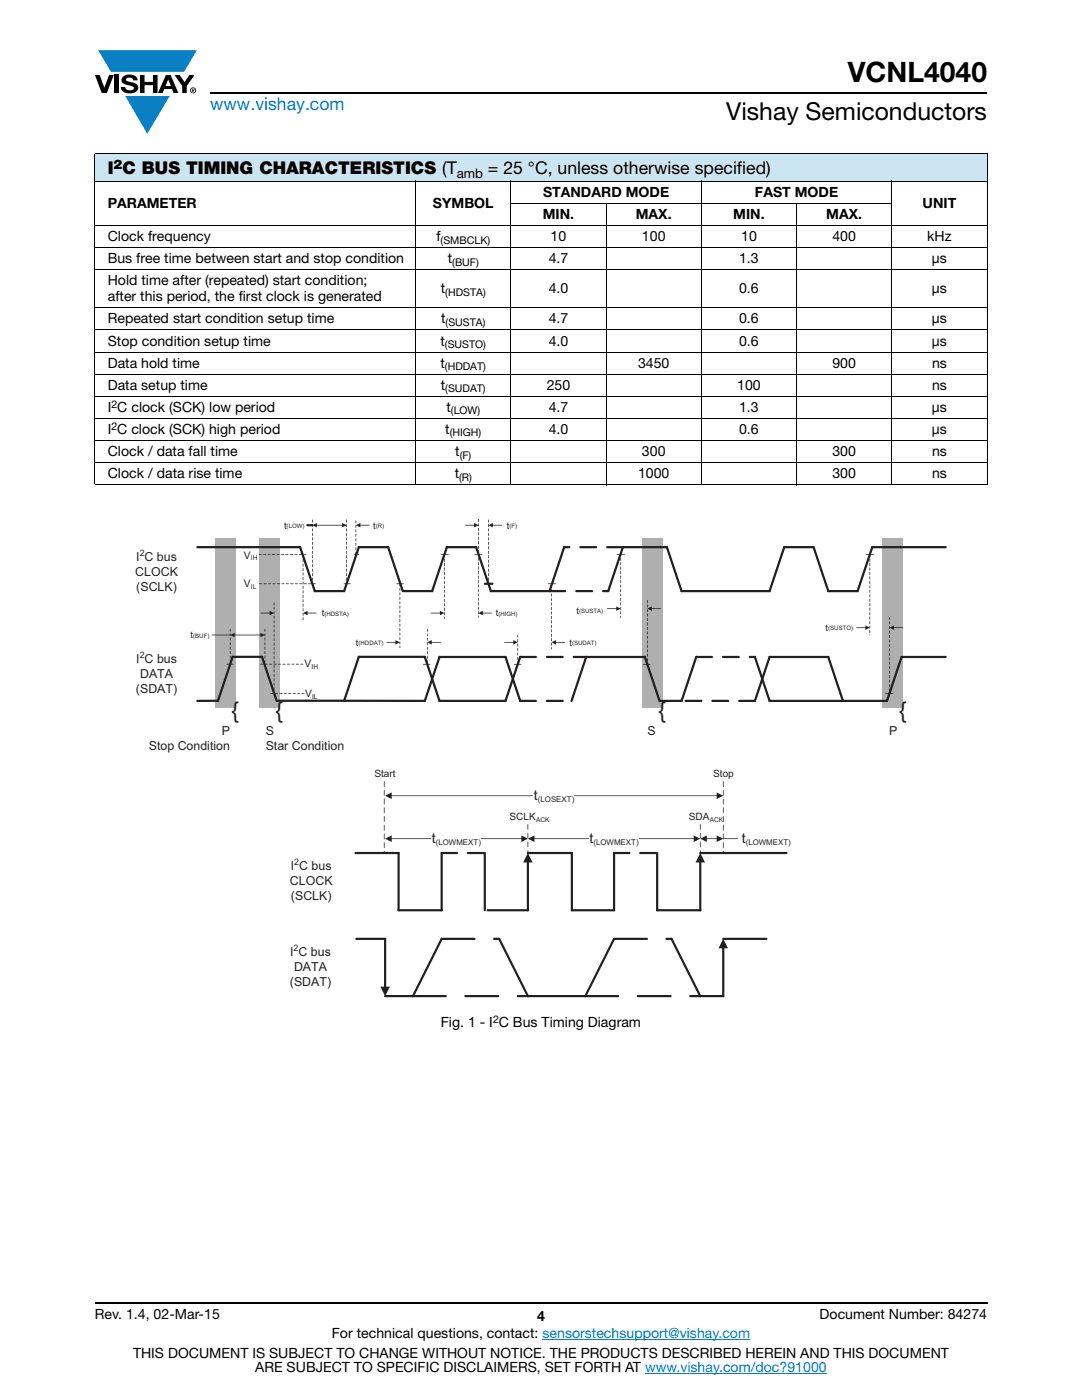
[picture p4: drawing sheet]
<svg xmlns="http://www.w3.org/2000/svg" width="216mm" height="279mm" viewBox="0 0 216 279" stroke-linecap="round" stroke-linejoin="round" font-family="sans-serif">
<g fill="#0a7fc3">
<path d="M19.6 10h19.7l-2.6 4.3h-1.1h-13.5z"/>
<path d="M25 19.2h8.9l-4.5 7.5z"/>
</g>
<g fill="#000">
<path d="M18.9 15h1l.9 2.5 1-2.5h.9l-1.4 3.6h-1zM22.9 15h.9v3.6h-.9zM24.6 15.3a2.1 2.1 0 0 1 2.8 .3l.1 .4h-.9a.79 .79 0 0 0-.7-.5 .79 .79 0 0 0-.8 .4l.3 .3 1 .2a1.08 1.08 0 0 1 1.2 1 1.08 1.08 0 0 1-1.1 1.2 1.73 1.73 0 0 1-2.4-1.2h.9a.96 .96 0 0 0 .8 .6 .96 .96 0 0 0 .9-.4 1.31 1.31 0 0 0-1.2-.6 1.03 1.03 0 0 1-1.1-.6 1.03 1.03 0 0 1 .2-1.1zM27.9 15h.9v1.3h1.7v-1.3h.9v3.6h-.9v-1.6h-1.7v1.6h-.9zM34.8 15h1.1l.9 1.4 1-1.4h1l-1.5 2.2v1.4h-.9v-1.4z"/>
<path d="M33.6 15.9l.5 1.3h-1.1zM33.1 15l-1.6 3.6h1l.3-.8h1.5l.3 .8h1l-1.6-3.6z"/>
<path d="M38.4 17.8h.2v.2h-.2zM38.3 17.7v.7h.1v-.3l.4 .3-.2-.3 .2-.2-.1-.2z"/>
<path d="M38.1 18a.46 .46 0 0 1 .9 0 .46 .46 0 0 1-.9 0zM37.9 18a.6 .6 0 0 0 1.2 0 .6 .6 0 0 0-1.2 0z"/>
</g>
<path d="M42 18.6h155M18.9 260h178.1" fill="none" stroke="#000" stroke-width=".36"/>
<path d="M108.2 267.3h41.5M128.7 274h36.3" fill="none" stroke="#007ec4" stroke-width=".2"/>
<path d="M18.9 30.7h178.1v5.5h-178.1z" fill="#cce5f3"/>
<g fill="none" stroke="#000" stroke-width=".2">
<path d="M18.9 30.7h178.1M18.9 36.2h178.1M18.9 30.8v65.8M83 36.1v60.7M102 36.1v60.7M140 36.1v60.7M177.9 36.1v60.7M197 30.8v65.8M18.9 45h178.1M18.9 49.4h178.1M18.9 53.8h178.1M101.9 40.6h76.1"/>
<path d="M120.9 40.5v56.3M159 40.5v56.3M18.9 61.4h178.1M18.9 65.8h178.1M18.9 70.3h178.1M18.9 74.7h178.1M18.9 79.1h178.1M18.9 83.5h178.1M18.9 87.9h178.1M18.9 92.3h178.1M18.9 96.7h178.1"/>
</g>
<path d="M27 103.6h161.9v95.4h-161.9z" fill="#fff"/>
<g fill="#afafaf">
<path d="M176.1 107.4h4.1v33.9h-4.1z"/>
<path d="M128.1 107.4h4.1v33.9h-4.1z"/>
<path d="M51.7 107.4h4.1v33.9h-4.1z"/>
<path d="M42.9 107.4h4.1v33.9h-4.1z"/>
</g>
<g fill="#231f20">
<path d="M39.2 109h20.7l.2 .2-.2 .2h-20.5h-.2z"/>
<path d="M59.7 109.1l.3-.1 .1 .1 2.9 8.8-.1 .3-.3-.2z"/>
<path d="M62.7 117.8l6-.1 .2 .3-.2 .2h-5.9l-.1-.1z"/>
<path d="M71.5 109h.2l.1 .3-2.9 8.7-.3 .2-.1-.3z"/>
<path d="M71.4 109h6.1l.2 .2-.2 .2h-5.9h-.2z"/>
<path d="M77.3 109.1l.3-.1 .1 .1 2.8 8.6h5.7l.3 .3-.1 .1h-6.2z"/>
<path d="M89.1 109h.1l.2 .3-3 8.7-.2 .2-.2-.3z"/>
<path d="M89 109h6l.2 .2-.2 .2h-5.8h-.2z"/>
<path d="M94.8 109.1l.3-.1 .1 .1 3 8.8-.2 .3-.3-.2z"/>
<path d="M124.2 109h.2l.1 .3-2.9 8.7-.3 .2-.1-.3z"/>
<path d="M112.5 109l.3 .1v.2l-2.9 8.7-.3 .2-.2-.3z"/>
<path d="M124.1 109h9l.2 .2-.2 .2h-8.8h-.2z"/>
<path d="M132.9 109.1l.3-.1 .1 .1 2.9 8.8-.1 .3-.3-.2z"/>
<path d="M135.8 117.8l17.8-.1 .2 .3-.2 .2h-17.6l-.2-.1z"/>
<path d="M156.4 109l.3 .1v.2l-2.9 8.7-.3 .2-.2-.3z"/>
<path d="M156.3 109h6l.3 .2-.3 .2h-5.8h-.2z"/>
<path d="M162.1 109.1l.3-.1 .2 .1 2.9 8.8-.2 .3-.2-.2z"/>
<path d="M165.1 117.8l6-.1 .3 .3-.3 .2h-5.8l-.2-.1z"/>
<path d="M174 109h.1l.2 .3-3 8.7-.2 .2-.2-.3z"/>
<path d="M97.8 117.8l11.9-.1 .2 .3-.2 .2h-11.8l-.1-.1z"/>
<path d="M46.3 130.9l.3 .1v.2l-2.9 8.7-.3 .2-.1-.3z"/>
<path d="M46.3 130.9h6l.2 .2-.2 .2h-5.9l-.1-.1z"/>
<path d="M52.1 131l.3-.1 .1 .1 2.9 8.6h5.7l.1 .1v.3h-6.1z"/>
<path d="M71.5 130.9l.3 .1v.2l-2.9 8.7-.3 .2-.1-.3z"/>
<path d="M71.4 130.9h13.4l.2 .2-.2 .2h-13.2l-.2-.1z"/>
<path d="M84.6 131l.3-.1 .1 .1 2.9 8.8-.1 .3-.3-.2z"/>
<path d="M60.9 139.7l7.8-.1 .2 .3-.2 .2h-7.6l-.3-.2z"/>
<path d="M87.6 130.9l.3 .1v.2l-2.9 8.7-.3 .2-.1-.3z"/>
<path d="M68.5 139.7h16.3l.2 .2-.2 .2h-16.1l-.3-.2z"/>
<path d="M87.5 131l13.4-.1 .2 .2-.2 .2h-13.2h-.2z"/>
<path d="M87.5 139.7h13.4l.2 .2-.2 .2h-13.2l-.2-.2z"/>
<path d="M100.7 131l.3-.1 .1 .1 2.9 8.8-.1 .3-.3-.2z"/>
<path d="M131.5 139.7h4.5l.2 .2-.2 .2h-4.4l-.1-.1z"/>
<path d="M128.5 131l.3-.1 .1 .1 2.9 8.8-.1 .3-.3-.2z"/>
<path d="M150.4 131l.3-.1 .1 .1 3 8.8-.2 .3-.3-.2z"/>
<path d="M153.5 130.9l.3 .1v.2l-3 8.7-.2 .2-.2-.3z"/>
<path d="M138.8 130.9l.3 .1v.2l-2.9 8.7-.3 .2-.1-.3z"/>
<path d="M153.4 131l11.9-.1 .2 .2-.2 .2h-11.7h-.2z"/>
<path d="M165.1 131l.3-.1 .1 .1 2.9 8.8-.1 .3-.3-.2z"/>
<path d="M168 139.7h9l.2 .2-.2 .2h-8.8l-.2-.2z"/>
<path d="M179.8 130.9h.2l.1 .3-2.9 8.7-.3 .2-.1-.3z"/>
<path d="M179.8 131l8.9-.1 .2 .2-.2 .2h-8.8h-.1z"/>
<path d="M173.9 109h14.8l.2 .2-.2 .2h-14.6h-.2z"/>
<path d="M153.4 139.7h14.8l.2 .2-.2 .2h-14.6l-.3-.2z"/>
<path d="M116.9 130.9h.1l.2 .3-2.9 8.7-.3 .2-.2-.3z"/>
<path d="M103.7 130.9h.2l.1 .3-2.9 8.7-.3 .2-.1-.3z"/>
<path d="M116.8 131l11.9-.1 .2 .2-.2 .2h-11.7h-.2z"/>
<path d="M39.2 139.7l4.3-.1 .2 .3-.2 .2h-4.1l-.2-.2z"/>
<path d="M70.7 110.6l1 .1h-1z"/>
<path d="M68.6 116.5h1.4l-1.3 .1z"/>
<path d="M79.2 116.5h1.4l-1.4 .1z"/>
<path d="M87.9 110.6l1.6 .1h-1.5z"/>
<path d="M96.6 116.3h1.6l.3 .2-.3 .2h-1.4l-.2-.2z"/>
<path d="M94.7 110.6h1.6l-1.6 .1z"/>
<path d="M123.1 110.6l1.6 .1h-1.6z"/>
<path d="M109.3 116.5h1.6l-1.5 .1z"/>
<path d="M172.8 110.6l1.6 .1h-1.5z"/>
<path d="M176.6 138.4h1.6l-1.5 .1z"/>
<path d="M102.6 132.5l1.4 .1h-1.4z"/>
<path d="M128.3 132.5l1.5 .1-1.4 .1z"/>
<path d="M45.2 132.5h1.4l-1.3 .1z"/>
<path d="M84.4 132.5l1.5 .1h-1.4z"/>
<path d="M63.1 104.8h5.4l-5.4 .1z"/>
<path d="M62.3 104.8l.9-.4v.9z"/>
<path d="M68.3 104.4l.9 .4-.9 .5z"/>
<path d="M61.2 104.7l1.1-.1 .3 .2-.3 .2h-.9h-.2z"/>
<path d="M71.7 104.8h2l-1.9 .1z"/>
<path d="M71 104.8l.9-.4v.9z"/>
<path d="M98.2 104.8h2l-2 .1z"/>
<path d="M97.5 104.8l.8-.4v.9z"/>
<path d="M92.8 104.8h2l-1.9 .1z"/>
<path d="M94.6 104.4l.9 .4-.9 .5z"/>
<path d="M52 122.3h2l-1.9 .1z"/>
<path d="M53.8 121.9l.9 .4-.9 .5z"/>
<path d="M61.2 122.3h2l-1.9 .1z"/>
<path d="M60.5 122.3l.9-.4v.9z"/>
<path d="M46.7 126.7h5.5l-5.5 .1z"/>
<path d="M45.9 126.7l.9-.4v.9z"/>
<path d="M52 126.3l.9 .4-.9 .5z"/>
<path d="M77.1 128.1l2 .1-1.9 .1z"/>
<path d="M78.9 127.7l.9 .5-.9 .4z"/>
<path d="M86 128.1l2 .1-2 .1z"/>
<path d="M85.3 128.2l.9-.5v.9z"/>
<path d="M96.2 122.3l2 .1h-2z"/>
<path d="M95.4 122.3l.9-.4v.9z"/>
<path d="M86 122.3l2 .1h-2z"/>
<path d="M87.8 121.9l.9 .4-.9 .5z"/>
<path d="M110.8 128.1l2 .1-2 .1z"/>
<path d="M110.1 128.2l.8-.5v.9z"/>
<path d="M100.6 128.1l2 .1-1.9 .1z"/>
<path d="M102.4 127.7l.9 .5-.9 .4z"/>
<path d="M129.9 121.4l2 .1h-1.9z"/>
<path d="M129.2 121.5l.9-.5v.9z"/>
<path d="M121.2 121.4l1.9 .1h-1.9z"/>
<path d="M123 121l.9 .5-.9 .4z"/>
<path d="M178.2 125.2l2 .1h-1.9z"/>
<path d="M177.5 125.3l.9-.5v.9z"/>
<path d="M170.9 125.2l2 .1h-2z"/>
<path d="M172.7 124.8l.9 .5-.9 .4z"/>
<path d="M42.3 126.7h3.7l-3.7 .1z"/>
<path d="M88 170.1l.1-.1 .2 .2v11.5l-.2 .2-.2-.2z"/>
<path d="M96.6 170.1l.1-.1 .3 .2v11.5l-.3 .2-.2-.2z"/>
<path d="M97.2 181.5l8.1-.1 .3 .3-.3 .2h-8l-.2-.2z"/>
<path d="M105.2 171.7h.3l.1 .2v9.8l-.3 .2-.2-.2z"/>
<path d="M105.3 170.2l1 1.9h-1.9z"/>
<path d="M105.2 170.1l8.9-.1 .2 .2-.2 .3h-8.8l-.2-.3z"/>
<path d="M114 170.1l.1-.1 .2 .2v11.5l-.2 .2-.2-.2z"/>
<path d="M114 181.5l8.5-.1 .3 .3-.3 .2h-8.4l-.2-.2z"/>
<path d="M122.4 170.1l.1-.1 .2 .2v11.5l-.2 .2-.2-.2z"/>
<path d="M131 170.1l.1-.1 .2 .2v11.5l-.2 .2-.2-.2z"/>
<path d="M131 181.5l8.7-.1 .2 .3-.2 .2h-8.6l-.2-.2z"/>
<path d="M139.6 171.7h.1l.3 .2v9.8l-.3 .2-.2-.2z"/>
<path d="M139.7 170.2l1 1.9h-1.9z"/>
<path d="M139.6 170.1l17.3-.1 .2 .2-.2 .3h-17.2l-.1-.1z"/>
<path d="M71 187.2h5.8l.3 .2-.3 .2h-5.7l-.1-.1z"/>
<path d="M87.9 187.3l.3-.1 .1 .3-5.7 11.4-.3 .1-.1-.3z"/>
<path d="M76.7 187.2h.1l.3 .2v9.7l-.3 .3-.2-.3z"/>
<path d="M75.9 196.9h1.9l-1 1.9z"/>
<path d="M76.7 198.6h5.7l.2 .2-.2 .2h-5.6l-.2-.2z"/>
<path d="M99.5 187.2l.3 .1 5.7 11.4-.1 .3-.3-.1-5.7-11.4z"/>
<path d="M105.2 198.6h11.6l.2 .2-.2 .2h-11.5l-.2-.2z"/>
<path d="M122.3 187.3l.3-.1 .1 .3-5.7 11.4-.3 .1-.1-.3z"/>
<path d="M133.9 187.2l.3 .1 5.7 11.4-.1 .3-.3-.1-5.7-11.4z"/>
<path d="M139.6 198.6h4.7l.2 .2-.2 .2h-4.6l-.1-.1z"/>
<path d="M144.2 188.9l.1-.1 .2 .2v9.8l-.2 .2-.2-.2z"/>
<path d="M144.3 187.4l1 1.9h-1.9z"/>
<path d="M144.2 187.2h8.7l.2 .2-.2 .2h-8.6l-.2-.2z"/>
<path d="M77.9 158.8h65.3l-65.2 .1z"/>
<path d="M76.8 158.8l1.4-.6v1.3z"/>
<path d="M143 158.2l1.3 .6-1.3 .7z"/>
<path d="M121 109l-.1 .2 .3 .2h3.1l.2-.2-.2-.2zM115.7 109l-.1 .2 .2 .2h3.1l.3-.2-.3-.2zM112.4 109v.2l.2 .2h1l.2-.2-.2-.2z"/>
<path d="M109.5 117.8l-.1 .2 .3 .2h3.1l.2-.2-.2-.3zM114.8 117.8v.3l.2 .1h3.1l.2-.2-.2-.3zM120.2 117.8v.3l.2 .1h1l.2-.2-.2-.3z"/>
<path d="M60.4 110.7l.1 .6v-.5zM60.4 111.6l.1 .6v-.5zM60.4 112.5l.1 .6v-.5zM60.4 113.4l.1 .6v-.6zM60.4 114.3l.1 .6v-.6zM60.4 115.2l.1 .5v-.5zM60.4 116.1l.1 .5v-.5zM60.4 117l.1 .5v-.5zM60.4 117.8l.1 .6v-.5zM60.4 118.7l.1 .6v-.5zM60.4 119.6l.1 .6v-.5zM60.4 120.5l.1 .6v-.5zM60.4 121.4l.1 .6v-.5zM60.4 122.3l.1 .6v-.5zM60.4 123.2l.1 .6v-.6z"/>
<path d="M62.4 116.5l.1 .1 .5-.1zM61.5 116.5l.1 .1 .5-.1zM60.6 116.5l.1 .1 .5-.1zM59.7 116.5l.1 .1 .5-.1zM58.9 116.5v.1l.5-.1zM58 116.5v.1l.5-.1zM57.1 116.5v.1l.5-.1zM56.2 116.5v.1l.5-.1zM55.3 116.5v.1l.6-.1zM54.4 116.5v.1l.6-.1zM53.5 116.5l.1 .1 .5-.1zM52.6 116.5l.1 .1 .5-.1zM51.7 116.5l.1 .1 .5-.1z"/>
<path d="M60.6 110.6v.1h.5zM59.7 110.6v.1h.5zM58.8 110.6v.1h.6zM57.9 110.6v.1h.6zM57 110.6v.1h.6zM56.1 110.6l.1 .1h.5zM55.2 110.6l.1 .1h.5zM54.3 110.6l.1 .1h.5zM53.4 110.6l.1 .1h.5zM52.5 110.6l.1 .1h.5zM51.6 110.6l.1 .1h.5z"/>
<path d="M62.3 103.7v.6l.1-.5zM62.3 104.6v.6l.1-.6zM62.3 105.5v.6l.1-.6zM62.3 106.4v.5l.1-.5zM62.3 107.3v.5l.1-.5zM62.3 108.2v.5l.1-.5zM62.3 109.1v.5l.1-.5zM62.3 109.9v.6l.1-.5zM62.3 110.8v.6l.1-.5zM62.3 111.7v.6l.1-.5zM62.3 112.6v.6l.1-.5zM62.3 113.5v.6l.1-.5zM62.3 114.4v.6l.1-.5zM62.3 115.3v.6l.1-.6zM62.3 116.2v.4l.1-.4z"/>
<path d="M69.1 103.7l.1 .6v-.5zM69.1 104.6l.1 .6v-.6zM69.1 105.5l.1 .6v-.6zM69.1 106.4l.1 .5v-.5zM69.1 107.3l.1 .5v-.5zM69.1 108.2l.1 .5v-.5zM69.1 109.1l.1 .5v-.5zM69.1 109.9l.1 .6v-.5zM69.1 110.8l.1 .6v-.5zM69.1 111.7l.1 .6v-.5zM69.1 112.6l.1 .6v-.5zM69.1 113.5l.1 .6v-.5zM69.1 114.4l.1 .6v-.5zM69.1 115.3l.1 .6v-.6zM69.1 116.2l.1 .4v-.4z"/>
<path d="M71 103.9v.6l.1-.6zM71 104.8v.6l.1-.6zM71 105.7v.5l.1-.5zM71 106.6v.5l.1-.5zM71 107.5v.5l.1-.5zM71 108.3v.6l.1-.5zM71 109.2v.6l.1-.5zM71 110.1v.6l.1-.5z"/>
<path d="M79.7 116.5l.1 .5 .1-.5zM79.7 117.3l.1 .6 .1-.5zM79.7 118.2l.1 .6 .1-.5zM79.7 119.1l.1 .6 .1-.5zM79.7 120l.1 .6 .1-.5zM79.7 120.9l.1 .6 .1-.5zM79.7 121.8l.1 .6 .1-.5zM79.7 122.7l.1 .6 .1-.6zM79.7 123.6l.1 .6 .1-.6zM79.7 124.5l.1 .5 .1-.5zM79.7 125.4l.1 .5 .1-.5zM79.7 126.3l.1 .5 .1-.5zM79.7 127.1l.1 .6 .1-.5zM79.7 128l.1 .6 .1-.5zM79.7 128.9l.1 .4 .1-.3z"/>
<path d="M88.6 110.6l.1 .6v-.5zM88.6 111.5l.1 .6v-.5zM88.6 112.4l.1 .6v-.6zM88.6 113.3l.1 .6v-.6zM88.6 114.2l.1 .5v-.5zM88.6 115.1l.1 .5v-.5zM88.6 116l.1 .5v-.5zM88.6 116.8l.1 .6v-.5zM88.6 117.7l.1 .6v-.5zM88.6 118.6l.1 .6v-.5zM88.6 119.5l.1 .6v-.5zM88.6 120.4l.1 .6v-.5zM88.6 121.3l.1 .6v-.5zM88.6 122.2l.1 .6v-.6zM88.6 123.1l.1 .4v-.4z"/>
<path d="M95.4 110.4v.6l.1-.5zM95.4 111.3v.6l.1-.5zM95.4 112.2v.6l.1-.5zM95.4 113.1v.6l.1-.6zM95.4 114v.6l.1-.6zM95.4 114.9v.6l.1-.6zM95.4 115.8v.5l.1-.5zM95.4 116.7v.5l.1-.5zM95.4 117.6v.5l.1-.5zM95.4 118.4v.6l.1-.5zM95.4 119.3v.6l.1-.5zM95.4 120.2v.6l.1-.5zM95.4 121.1v.6l.1-.5zM95.4 122v.6l.1-.5zM95.4 122.9v.4l.1-.3z"/>
<path d="M97.4 103.7l.1 .6v-.5zM97.4 104.6l.1 .6v-.6zM97.4 105.5l.1 .6v-.6zM97.4 106.4l.1 .5v-.5zM97.4 107.3l.1 .5v-.5zM97.4 108.2l.1 .5v-.5zM97.4 109.1l.1 .5v-.5zM97.4 109.9l.1 .6v-.5zM97.4 110.8l.1 .6v-.5zM97.4 111.7l.1 .6v-.5zM97.4 112.6l.1 .6v-.5zM97.4 113.5l.1 .6v-.5zM97.4 114.4l.1 .6v-.5zM97.4 115.3l.1 .6v-.6zM97.4 116.2l.1 .4v-.4z"/>
<path d="M95.4 103.6l.1 .6 .1-.6zM95.4 104.5l.1 .6 .1-.6zM95.4 105.4l.1 .6 .1-.6zM95.4 106.3l.1 .5 .1-.5zM95.4 107.2l.1 .5 .1-.5zM95.4 108.1l.1 .5 .1-.5zM95.4 108.9l.1 .6 .1-.5zM95.4 109.8l.1 .6 .1-.5z"/>
<path d="M110 116.7l.1 .6v-.5zM110 117.6l.1 .6v-.5zM110 118.5l.1 .6v-.6zM110 119.4l.1 .6v-.6zM110 120.3l.1 .5v-.5zM110 121.2l.1 .5v-.5zM110 122.1l.1 .5v-.5zM110 122.9l.1 .6v-.5zM110 123.8l.1 .6v-.5zM110 124.7l.1 .6v-.5zM110 125.6l.1 .6v-.5zM110 126.5l.1 .6v-.5zM110 127.4l.1 .6v-.5zM110 128.3l.1 .6v-.6zM110 129.2l.1 .4v-.4z"/>
<path d="M123.8 110.4l.1 .6v-.5zM123.8 111.3l.1 .6v-.5zM123.8 112.2l.1 .6v-.5zM123.8 113.1l.1 .6v-.5zM123.8 114l.1 .6v-.5zM123.8 114.9l.1 .6v-.5zM123.8 115.8l.1 .6v-.6zM123.8 116.7l.1 .6v-.6zM123.8 117.6l.1 .5v-.5zM123.8 118.5l.1 .5v-.5zM123.8 119.4l.1 .5v-.5zM123.8 120.2l.1 .6v-.5zM123.8 121.1l.1 .6v-.5zM123.8 122l.1 .6v-.5zM123.8 122.9l.1 .4v-.3z"/>
<path d="M54.6 120.2l.1 .6 .1-.5zM54.6 121.1l.1 .6 .1-.5zM54.6 122l.1 .6 .1-.5zM54.6 122.9l.1 .6 .1-.5zM54.6 123.8l.1 .6 .1-.5zM54.6 124.7l.1 .6 .1-.5zM54.6 125.6l.1 .6 .1-.6zM54.6 126.5l.1 .6 .1-.6zM54.6 127.4l.1 .6 .1-.6zM54.6 128.3l.1 .5 .1-.5zM54.6 129.2l.1 .5 .1-.5zM54.6 130.1l.1 .5 .1-.5zM54.6 130.9l.1 .6 .1-.5zM54.6 131.8l.1 .6 .1-.5zM54.6 132.7l.1 .6 .1-.5zM54.6 133.6l.1 .6 .1-.5zM54.6 134.5l.1 .6 .1-.5zM54.6 135.4l.1 .6 .1-.5zM54.6 136.3l.1 .6 .1-.6zM54.6 137.2l.1 .6 .1-.6zM54.6 138.1l.1 .3 .1-.3z"/>
<path d="M45.9 125.5v.6l.1-.5zM45.9 126.4v.6l.1-.5zM45.9 127.3v.6l.1-.6zM45.9 128.2v.6l.1-.6zM45.9 129.1v.5l.1-.5zM45.9 130v.5l.1-.5zM45.9 130.9v.5l.1-.5zM45.9 131.7v.6l.1-.5z"/>
<path d="M52.8 125.5l.1 .6v-.5zM52.8 126.4l.1 .6v-.5zM52.8 127.3l.1 .6v-.6zM52.8 128.2l.1 .6v-.6zM52.8 129.1l.1 .5v-.5zM52.8 130l.1 .5v-.5zM52.8 130.9l.1 .5v-.5zM52.8 131.7l.1 .6v-.5z"/>
<path d="M85.2 125.5l.1 .6v-.5zM85.2 126.4l.1 .6v-.5zM85.2 127.3l.1 .6v-.5zM85.2 128.2l.1 .6v-.5zM85.2 129.1l.1 .6v-.5zM85.2 130l.1 .6v-.6zM85.2 130.9l.1 .6v-.6zM85.2 131.8l.1 .5v-.5z"/>
<path d="M103.3 126.7v.6l.1-.6zM103.3 127.6v.5l.1-.5zM103.3 128.5v.5l.1-.5zM103.3 129.4v.5l.1-.5zM103.3 130.2v.6l.1-.5zM103.3 131.1v.6l.1-.5zM103.3 132v.6l.1-.5z"/>
<path d="M147.4 139.7v.3l.1 .1h3.1l.3-.2-.3-.2zM142 139.7v.3l.2 .1h3.1l.2-.2-.2-.2zM136.7 139.7v.3l.1 .1h3.1l.3-.2-.3-.2z"/>
<path d="M138.8 131v.3h.1h3.1l.3-.2-.3-.2zM144.1 131v.3h.2h3.1l.2-.2-.2-.2zM149.5 131v.3h.1h1l.3-.2-.3-.2z"/>
<path d="M103.6 139.7v.2l.2 .2h3.1l.2-.2-.2-.2zM109 139.7l-.1 .2 .2 .2h3.2l.2-.2-.2-.2z"/>
<path d="M103.6 131v.3h.2h3.1l.2-.2-.2-.2zM109 131v.3h.1h3.2l.2-.2-.2-.2zM114.3 131v.3h.2h2.5l.2-.2-.2-.2z"/>
<path d="M173.5 110.6l.1 .6v-.5zM173.5 111.5l.1 .6v-.5zM173.5 112.4l.1 .6v-.6zM173.5 113.3l.1 .6v-.6zM173.5 114.2l.1 .5v-.5zM173.5 115.1l.1 .5v-.5zM173.5 116l.1 .5v-.5zM173.5 116.8l.1 .6v-.5zM173.5 117.7l.1 .6v-.5zM173.5 118.6l.1 .6v-.5zM173.5 119.5l.1 .6v-.5zM173.5 120.4l.1 .6v-.5zM173.5 121.3l.1 .6v-.5zM173.5 122.2l.1 .6v-.6zM173.5 123.1l.1 .6v-.6zM173.5 124l.1 .6v-.6zM173.5 124.9l.1 .5v-.5zM173.5 125.8l.1 .5v-.5zM173.5 126.7a.08 .08 0 0 0 .1 0 .08 .08 0 0 0-.1 0z"/>
<path d="M177.5 123.2v.5l.1-.5zM177.5 124.1v.5l.1-.5zM177.5 125v.5l.1-.5zM177.5 125.8v.6l.1-.5zM177.5 126.7v.6l.1-.5zM177.5 127.6v.6l.1-.5zM177.5 128.5v.6l.1-.5zM177.5 129.4v.6l.1-.5zM177.5 130.3v.6l.1-.5zM177.5 131.2v.6l.1-.6zM177.5 132.1v.6l.1-.6zM177.5 133v.6l.1-.6zM177.5 133.9v.5l.1-.5zM177.5 134.8v.5l.1-.5zM177.5 135.7v.5l.1-.5zM177.5 136.5v.6l.1-.5zM177.5 137.4v.6l.1-.5zM177.4 138.4a.1 .1 0 0 0 .2 0 .1 .1 0 0 0-.2 0z"/>
<path d="M51.9 132.5l.1 .1 .5-.1zM52.8 132.5l.1 .1 .5-.1zM53.7 132.5l.1 .1 .5-.1zM54.6 132.5l.1 .1 .5-.1zM55.5 132.5l.1 .1 .5-.1zM56.4 132.5v.1l.6-.1zM57.3 132.5v.1l.6-.1zM58.2 132.5v.1l.5-.1zM59.1 132.5v.1l.5-.1zM60 132.5v.1l.5-.1z"/>
<path d="M54 138.4v.1l.6-.1zM54.9 138.4v.1l.5-.1zM55.8 138.4v.1l.5-.1zM56.7 138.4v.1l.5-.1zM57.5 138.4l.1 .1 .5-.1zM58.4 138.4l.1 .1 .5-.1zM59.3 138.4l.1 .1 .5-.1zM60.2 138.4l.1 .1 .5-.1z"/>
<path d="M129.1 119.8l.1 .6v-.6zM129.1 120.7l.1 .6v-.6zM129.1 121.6l.1 .5v-.5zM129.1 122.5l.1 .5v-.5zM129.1 123.4l.1 .5v-.5zM129.1 124.3l.1 .5v-.5zM129.1 125.1l.1 .6v-.5zM129.1 126l.1 .6v-.5zM129.1 126.9l.1 .6v-.5zM129.1 127.8l.1 .6v-.5zM129.1 128.7l.1 .6v-.5zM129.1 129.6l.1 .6v-.5zM129.1 130.5l.1 .6v-.6zM129.1 131.4l.1 .6v-.6zM129.1 132.3l.1 .4v-.4z"/>
<path d="M88 170.1l-.1 .1 .2 .3h3.1l.2-.3-.2-.2zM93.2 170.1l-.1 .1 .3 .3h3l.2-.3-.2-.2z"/>
<path d="M122.4 170.1l-.1 .1 .2 .3h3.1l.2-.3-.2-.2zM127.6 170.1v.3l.2 .1h3l.2-.3-.2-.2z"/>
<path d="M88 187.2l-.1 .2 .2 .2h6.6l.2-.2-.2-.2zM98.4 187.2v.2l.2 .2h1l.2-.2-.2-.2z"/>
<path d="M122.4 187.2l-.1 .2 .2 .2h6.6l.2-.2-.2-.2zM132.8 187.2v.2l.2 .2h1l.2-.2-.2-.2z"/>
<path d="M82.2 198.6v.2l.2 .2h6.5l.3-.2-.3-.2zM92.7 198.6l-.1 .2 .3 .2h6.5l.2-.2-.2-.2zM103.2 198.6l-.1 .2 .2 .2h2l.3-.2-.3-.2z"/>
<path d="M116.6 198.6v.3l.2 .1h6.5l.3-.2-.3-.2zM127.1 198.6v.3l.2 .1h6.5l.2-.2-.2-.2zM137.6 198.6v.3l.1 .1h2l.2-.2-.2-.2z"/>
<path d="M76.6 155.9l.1 1.1v-1zM76.6 157.7l.1 1.1v-1.1zM76.6 159.4l.1 1.1v-1.1zM76.6 161.1l.1 1.2v-1.1zM76.6 162.9l.1 1.1v-1.1zM76.6 164.6l.1 1.2v-1.1zM76.6 166.4l.1 1.1v-1.1zM76.6 168.1l.1 1.2v-1.1zM76.6 169.9l.1 .4v-.4z"/>
<path d="M144.3 155.9v1.1l.1-1zM144.3 157.7v1.1l.1-1.1zM144.3 159.4v1.1l.1-1.1zM144.3 161.1v1.2l.1-1.1zM144.3 162.9v1.1l.1-1.1zM144.3 164.6v1.2l.1-1.1zM144.3 166.4v1.1l.1-1.1zM144.3 168.1v1.2l.1-1.1zM144.3 169.9v.4l.1-.4z"/>
</g>
<path d="M106.5 157.1h8v3.5h-8z" fill="#fff"/>
<g fill="#231f20">
<path d="M140.8 167.3l2.4 .1-2.3 .1z"/>
<path d="M139.7 167.4l1.3-.7v1.3z"/>
<path d="M143 166.7l1.3 .7-1.3 .6z"/>
<path d="M106.4 167.3l32.3 .1-32.2 .1z"/>
<path d="M105.3 167.4l1.3-.7v1.3z"/>
<path d="M138.4 166.7l1.3 .7-1.3 .6z"/>
<path d="M105.3 164.5v1.1l.1-1.1zM105.3 166.2v1.2l.1-1.1zM105.3 168v1.1l.1-1.1zM105.3 169.7v.6l.1-.5z"/>
<path d="M139.7 164.5v1.1l.1-1.1zM139.7 166.2v1.2l.1-1.1zM139.7 168v1.1l.1-1.1zM139.7 169.7v.6l.1-.5z"/>
</g>
<path d="M117.6 165.7h9.8v3.4h-9.8z" fill="#fff"/>
<g fill="#231f20">
<path d="M77.9 167.3l26.4 .1-26.3 .1z"/>
<path d="M76.8 167.4l1.4-.7v1.3z"/>
<path d="M104 166.7l1.3 .7-1.3 .6z"/>
</g>
<path d="M86.1 165.7h9.8v3.4h-9.8z" fill="#fff"/>
<g fill="#231f20">
<path d="M144.3 167.3l3 .1-3 .1z"/>
<path d="M70.8 170.1l8.7-.1 .3 .2-.3 .3h-8.6l-.2-.3z"/>
<path d="M79.4 170.1h.3l.1 .1v11.5l-.3 .2-.2-.2z"/>
<path d="M79.4 181.5l8.7-.1 .3 .3-.3 .2h-8.6l-.2-.2z"/>
</g>
<text font-size="5.6" x="169.1" y="16.4">VCNL4040</text>
<text font-size="4.9" x="144.9" y="24">Vishay Semiconductors</text>
<g font-size="4.5" fill="#231f20">
<text x="46.2" y="143.3">{</text>
<text x="55" y="143.3">{</text>
<text x="131.4" y="143.2">{</text>
<text x="179.4" y="143.2">{</text>
</g>
<text font-size="3.5" fill="#007ec4" x="42" y="21.9">www.vishay.com</text>
<g font-size="3.5">
<text x="21.5" y="34.8">I C BUS TIMING CHARACTERISTICS (T</text>
<text x="97.3" y="34.8">= 25 °C, unless otherwise specified)</text>
</g>
<g font-size="2.8">
<text x="21.5" y="41.5">PARAMETER</text>
<text x="86.4" y="41.5">SYMBOL</text>
<text x="108.4" y="39.3">STANDARD MODE</text>
<text x="150.6" y="39.3">FAST MODE</text>
<text x="184.1" y="41.5">UNIT</text>
<text x="108.3" y="43.7">MIN.</text>
<text x="126.9" y="43.7">MAX.</text>
<text x="146.3" y="43.7">MIN.</text>
<text x="164.9" y="43.7">MAX.</text>
<text x="21.5" y="52.6">Bus free time between start and stop condition</text>
<text x="21.5" y="48.1">Clock frequency</text>
<text x="87.1" y="48.1">f</text>
<text x="89.4" y="52.6">t</text>
<text x="109.5" y="52.6">4.7</text>
<text x="109.9" y="48.1">10</text>
<text x="128.1" y="48.1">100</text>
<text x="147.5" y="52.6">1.3</text>
<text x="147.9" y="48.1">10</text>
<text x="166.1" y="48.1">400</text>
<text x="185" y="48.1">kHz</text>
<text x="186" y="52.6">μs</text>
<text x="21.5" y="57">Hold time after (repeated) start condition;</text>
<text x="88" y="58.5">t</text>
<text x="109.5" y="58.5">4.0</text>
<text x="147.5" y="58.5">0.6</text>
<text x="186" y="58.5">μs</text>
<text x="21.5" y="60.1">after this period, the first clock is generated</text>
<text x="21.5" y="64.5">Repeated start condition setup time</text>
<text x="88" y="64.5">t</text>
<text x="109.5" y="64.5">4.7</text>
<text x="147.5" y="64.5">0.6</text>
<text x="186" y="64.5">μs</text>
<text x="21.5" y="69">Stop condition setup time</text>
<text x="87.9" y="69">t</text>
<text x="109.5" y="69">4.0</text>
<text x="147.5" y="69">0.6</text>
<text x="186" y="69">μs</text>
<text x="21.5" y="77.8">Data setup time</text>
<text x="21.5" y="73.4">Data hold time</text>
<text x="87.9" y="73.4">t</text>
<text x="88" y="77.8">t</text>
<text x="109.1" y="77.8">250</text>
<text x="127.3" y="73.4">3450</text>
<text x="147.1" y="77.8">100</text>
<text x="166.1" y="73.4">900</text>
<text x="186" y="77.8">ns</text>
<text x="186" y="73.4">ns</text>
<text x="21.5" y="82.2">I C clock (SCK) low period</text>
<text x="89.1" y="82.2">t</text>
<text x="109.5" y="82.2">4.7</text>
<text x="147.5" y="82.2">1.3</text>
<text x="186" y="82.2">μs</text>
<text x="21.5" y="86.6">I C clock (SCK) high period</text>
<text x="88.8" y="86.6">t</text>
<text x="109.5" y="86.6">4.0</text>
<text x="147.5" y="86.6">0.6</text>
<text x="186" y="86.6">μs</text>
<text x="21.5" y="91">Clock / data fall time</text>
<text x="21.5" y="95.4">Clock / data rise time</text>
<text x="90.7" y="95.4">t</text>
<text x="90.8" y="91">t</text>
<text x="127.3" y="95.4">1000</text>
<text x="128.1" y="91">300</text>
<text x="166.1" y="91">300</text>
<text x="166.1" y="95.4">300</text>
<text x="186" y="91">ns</text>
<text x="186" y="95.4">ns</text>
<text x="88" y="204.9">Fig. 1 - I C Bus Timing Diagram</text>
<text x="18.9" y="263.3">Rev. 1.4, 02-Mar-15</text>
<text x="107.2" y="263.6">4</text>
<text x="163.6" y="263.3">Document Number: 84274</text>
<text x="66.2" y="267.1">For technical questions, contact: sensorstechsupport@vishay.com</text>
<text x="26.5" y="271">THIS DOCUMENT IS SUBJECT TO CHANGE WITHOUT NOTICE. THE PRODUCTS DESCRIBED HEREIN AND THIS DOCUMENT</text>
<text x="50.9" y="273.8">ARE SUBJECT TO SPECIFIC DISCLAIMERS, SET FORTH AT www.vishay.com/doc?91000</text>
</g>
<g font-size="2.8" fill="#231f20">
<text x="106.5" y="159.7">t</text>
<text x="86.2" y="168.2">t</text>
<text x="117.6" y="168.2">t</text>
<text x="148" y="168.2">t</text>
</g>
<g font-size="2.6">
<text x="22.7" y="33.8">2</text>
<text x="91.1" y="35.5">amb</text>
</g>
<g font-size="2.5" fill="#231f20">
<text x="27.2" y="112">I C bus</text>
<text x="27" y="114.9">CLOCK</text>
<text x="27.2" y="117.9">(SCLK)</text>
<text x="27.2" y="132.4">I C bus</text>
<text x="28" y="135.4">DATA</text>
<text x="27.1" y="138.3">(SDAT)</text>
<text x="29.7" y="149.7">Stop Condition</text>
<text x="44.3" y="146.7">P</text>
<text x="53" y="146.7">S</text>
<text x="53" y="149.7">Star Condition</text>
<text x="129.2" y="146.8">S</text>
<text x="177.4" y="146.8">P</text>
<text x="58" y="173.6">I C bus</text>
<text x="57.8" y="176.6">CLOCK</text>
<text x="58.1" y="179.6">(SCLK)</text>
<text x="57.9" y="190.8">I C bus</text>
<text x="57.8" y="196.7">(SDAT)</text>
<text x="58.7" y="193.7">DATA</text>
</g>
<g font-size="2.1">
<text x="87.9" y="48.6">(SMBCLK)</text>
<text x="90.3" y="53.1">(BUF)</text>
<text x="88.9" y="59.1">(HDSTA)</text>
<text x="88.9" y="65">(SUSTA)</text>
<text x="88.8" y="69.5">(SUSTO)</text>
<text x="88.8" y="73.9">(HDDAT)</text>
<text x="22.2" y="81.3">2</text>
<text x="88.9" y="78.3">(SUDAT)</text>
<text x="90" y="82.7">(LOW)</text>
<text x="22.2" y="85.7">2</text>
<text x="89.7" y="87.1">(HIGH)</text>
<text x="91.6" y="95.9">(R)</text>
<text x="91.7" y="91.5">(F)</text>
<text x="98.4" y="204.1">2</text>
</g>
<g font-size="2.1" fill="#231f20">
<text x="48.7" y="111.5">V</text>
<text x="48.7" y="117.2">V</text>
<text x="60.8" y="133.2">V</text>
<text x="60.9" y="139.1">V</text>
</g>
<g font-size="2" fill="#231f20">
<text x="74.7" y="155.1">Start</text>
<text x="142.3" y="155.1">Stop</text>
<text x="101.7" y="163.7">SCLK</text>
<text x="137.4" y="163.7">SDA</text>
</g>
<g font-size="1.9" fill="#231f20">
<text x="56.7" y="105.5">t</text>
<text x="74.5" y="105.5">t</text>
<text x="101.1" y="105.5">t</text>
<text x="64.2" y="123">t</text>
<text x="98.9" y="123">t</text>
<text x="115" y="122.4">t</text>
<text x="164.8" y="125.9">t</text>
<text x="38" y="127.4">t</text>
<text x="71" y="128.9">t</text>
<text x="113.6" y="128.9">t</text>
</g>
<g font-size="1.8" fill="#231f20">
<text x="27.9" y="110.9">2</text>
<text x="27.9" y="131.4">2</text>
<text x="58.7" y="172.6">2</text>
<text x="58.6" y="189.7">2</text>
</g>
<g font-size="1.6" fill="#231f20">
<text x="107.3" y="160">(LOSEXT)</text>
<text x="87" y="168.6">(LOWMEXT)</text>
<text x="118.4" y="168.6">(LOWMEXT)</text>
<text x="148.8" y="168.6">(LOWMEXT)</text>
</g>
<g font-size="1.3" fill="#231f20">
<text x="50" y="111.8">IH</text>
<text x="50.1" y="117.5">IL</text>
<text x="62.2" y="133.5">IH</text>
<text x="62.3" y="139.4">IL</text>
<text x="107" y="164">ACK</text>
<text x="141.6" y="164">ACK</text>
</g>
<g font-size="1.2" fill="#231f20">
<text x="57.2" y="105.4">(LOW)</text>
<text x="75" y="105.4">(R)</text>
<text x="101.6" y="105.4">(F)</text>
<text x="64.7" y="122.9">(HDSTA)</text>
<text x="99.5" y="122.9">(HIGH)</text>
<text x="115.5" y="122.3">(SUSTA)</text>
<text x="165.3" y="125.8">(SUSTO)</text>
<text x="38.6" y="127.3">(BUF)</text>
<text x="71.6" y="128.7">(HDDAT)</text>
<text x="114.1" y="128.7">(SUDAT)</text>
</g>
</svg>
